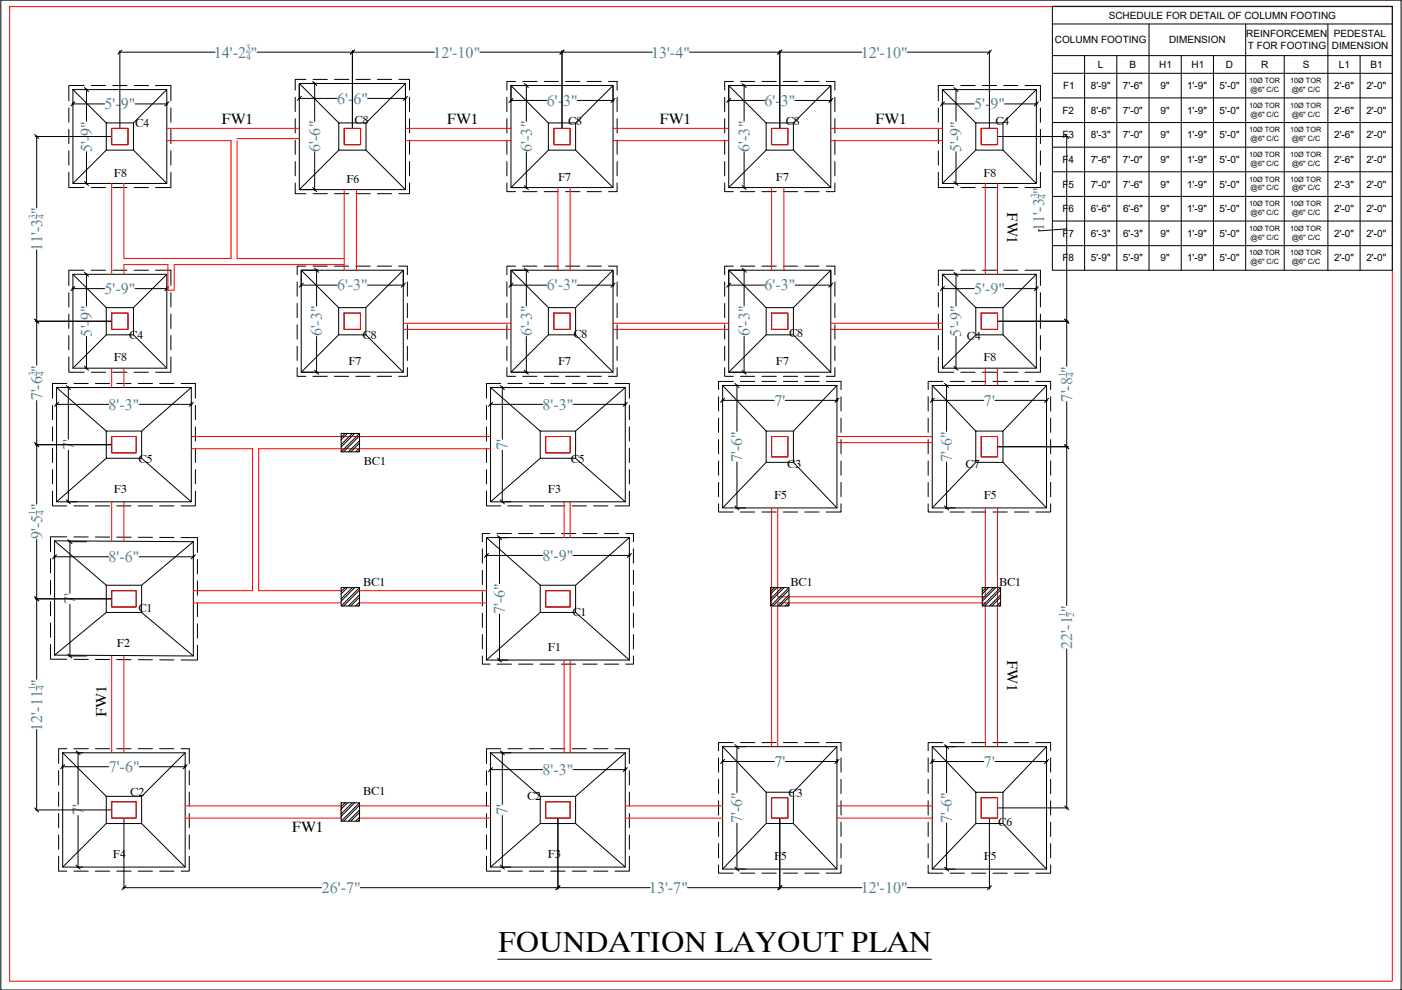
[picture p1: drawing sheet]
<svg xmlns="http://www.w3.org/2000/svg" width="841mm" height="594mm" viewBox="0 0 841 594" stroke-linecap="round" stroke-linejoin="round" font-family="sans-serif">
<!-- layer: 0 -->
<path d="M6 4h829v585h-829z" fill="none" stroke="#f00" stroke-width=".6"/>
<g fill="none" stroke="#000" stroke-width=".6">
<path d="M0 0h840v594h-840zM73 30l-2 3M213 30l-3 3M338 30l-2 3M469 30l-2 3M595 30l-3 3M21 81l2 2M639 81l2 2M21 192l2 2M639 192l2 2M21 266l2 2M639 267l2 2"/>
<path d="M21 358l2 3M21 485l2 2M639 484l2 2M76 531l-3 3M336 531l-3 3M469 531l-2 3M595 531l-3 3"/>
</g>
<!-- layer: Footing column -->
<g fill="none" stroke="#000" stroke-width=".6">
<path d="M44 54h56v56h-56zM44 54l20 20M50 51h-9v9M51 53l2 2M51 54h1M52 53v20M55 51h8M68 51h8M80 51h9M93 51h10v9M100 54l-20 20M177 58v9"/>
<path d="M179 59h23M180 50h63v64h-63zM180 50l23 24M180 51v9M180 50h10M181 58l-3 2M184 48h-7v6M188 49l2 2M188 48h8M189 50v23M201 48h8M214 48h8"/>
<path d="M221 59h23M226 48h9M239 48h7v6M243 50l-23 24M243 51v9M244 58l-2 2M246 58v9M304 58v9M307 51h61v62h-61zM307 51l22 23M307 52v9M307 51h10"/>
<path d="M309 49h-5v5M314 49h8M316 51v22M326 49h9M339 49h9M352 49h9M365 49h5v5M368 51l-23 23M368 52v9M370 58v9M435 58v9M437 51h61v62h-61z"/>
<path d="M437 51l23 23M437 52v9M438 51h9M440 49h-5v5M444 49h9M446 51v22M457 49h9M470 49h8M483 49h8M496 49h5v5M498 51l-22 23M498 52v9"/>
<path d="M501 58v9M565 54h57v56h-57zM565 54l20 20M572 51h-9v9M572 53l3 2M573 54h1M573 53v20M576 51h9M589 51h9M602 51h9M615 51h9v9M622 54l-20 20"/>
<path d="M41 65v8M41 78v8M43 62h20M44 61v2M45 61l-2 3M64 74h16v16h-16zM67 77h10v10h-10zM81 62h20M100 61v2M101 61l-2 3M103 65v8M103 78v8"/>
<path d="M177 71v9M203 74h17v16h-17zM206 77h10v10h-10zM246 71v9M304 71v9M306 60h22M329 74h16v16h-16zM332 77h10v10h-10zM346 60h22M370 71v9M435 71v9M437 60h22"/>
<path d="M460 74h16v16h-16zM463 77h10v10h-10zM477 60h22M501 71v9M563 65v8M563 78v8M565 62h19M565 61v2M567 61l-3 3M585 74h17v16h-17zM589 77h9v10h-9zM603 62h19"/>
<path d="M622 61v2M623 61l-3 3M624 65v8M624 78v8M41 91v8M52 91v20M64 90l-20 20M80 90l20 20M103 91v8M177 84v9M177 97v9M189 91v23"/>
<path d="M203 90l-23 24M220 90l23 24M246 84v9M246 97v9M304 84v9M304 97v9M316 91v22M329 90l-22 23M345 90l23 23M370 84v9M370 97v9M435 84v9"/>
<path d="M435 97v9M446 91v22M460 90l-23 23M476 90l22 23M501 84v9M501 97v9M563 91v8M573 91v20M585 90l-20 20M602 90l20 20M624 91v8M41 103v10h9"/>
<path d="M51 109l2 2M51 110h1M55 113h8M68 113h8M80 113h9M103 103v10h-10M177 110v6h7M180 114h10M188 113l2 2M188 116h8M201 116h8M214 116h8"/>
<path d="M226 116h9M246 110v6h-7M304 110v5h5M307 113h10M314 115h8M326 115h9M339 115h9M352 115h9M370 110v5h-5M435 110v5h5M438 113h9M444 115h9"/>
<path d="M457 115h9M470 115h8M483 115h8M501 110v5h-5M563 103v10h9M572 109l3 2M573 110h1M576 113h9M589 113h9M602 113h9M624 103v10h-9M183 160h-5v5"/>
<path d="M188 160h8M201 160h8M213 160h9M226 160h9M239 160h5v5M309 160h-5v5M314 160h8M326 160h9M339 160h9M352 160h9M365 160h5v5M440 160h-5v5"/>
<path d="M444 160h9M457 160h9M470 160h8M483 160h8M496 160h5v5M41 176v8M43 173h20M44 165h56v56h-56zM44 172v2M44 165l20 20M45 172l-2 2M50 162h-9v9"/>
<path d="M51 163l2 3M51 165h1M52 164v20M55 162h8M68 162h8M80 162h9M81 173h20M93 162h10v9M100 172v2M100 165l-20 20M101 172l-2 2M103 176v8"/>
<path d="M178 169v9M180 171h22M181 162h61v61h-61zM181 162l22 23M181 163v9M181 162h10M190 162v22M220 171h22M242 162l-23 23M242 163v9M244 169v9M304 169v9"/>
<path d="M306 171h22M307 162h61v61h-61zM307 163v9M307 162l22 23M307 162h10M316 162v22M346 171h22M368 163v9M368 162l-23 23M370 169v9M435 169v9M437 171h22"/>
<path d="M437 162h61v61h-61zM437 163v9M437 162l23 23M438 162h9M446 162v22M477 171h22M498 163v9M498 162l-22 23M501 169v9M563 176v8M565 173h19M565 165h57v56h-57z"/>
<path d="M565 172v2M565 165l20 20M567 172l-3 2M572 162h-9v9M572 163l3 3M573 165h1M573 164v20M576 162h9M589 162h9M602 162h9M603 173h19M615 162h9v9"/>
<path d="M622 172v2M622 165l-20 20M623 172l-3 2M624 176v8M41 188v9M64 185h16v16h-16zM67 188h10v10h-10zM103 188v9M178 182v9M178 195v8M203 185h16v16h-16zM206 188h10v10h-10z"/>
<path d="M244 182v9M244 195v8M304 182v9M304 195v8M329 185h16v16h-16zM332 188h10v10h-10zM370 182v9M370 195v8M435 182v9M435 195v8M460 185h16v16h-16zM463 188h10v10h-10z"/>
<path d="M501 182v9M501 195v8M563 188v9M585 185h17v16h-17zM589 188h9v10h-9zM624 188v9M41 214v9h9M41 201v9M51 220l2 2M52 202v19M64 201l-20 20M80 201l20 20"/>
<path d="M103 214v9h-10M103 201v9M178 208v8M190 202v22M203 201l-22 22M219 201l23 22M244 208v8M304 208v8M316 202v22M329 201l-22 22M345 201l23 22M370 208v8"/>
<path d="M435 208v8M446 202v22M460 201l-23 22M476 201l22 22M501 208v8M563 214v9h9M563 201v9M572 220l3 2M573 202v19M585 201l-20 20M602 201l20 20M624 214v9h-9"/>
<path d="M624 201v9M34 233h81v68h-81zM34 233l30 26M40 230h-9v9M40 233h6M41 232v32M44 230h9M51 221h1M55 223h8M57 230h9M68 223h8M70 230h9"/>
<path d="M80 223h9M83 230h8M96 230h8M109 230h8v9M115 233l-30 26M178 221v5h5M181 223h10M188 226h8M201 226h8M213 226h9M226 226h9M244 221v5h-5"/>
<path d="M294 233h81v68h-81zM294 233l30 26M300 230h-8v9M301 233h5M301 232v32M304 221v5h5M305 230h8M307 223h10M314 226h8M318 230h8M326 226h9M330 230h9"/>
<path d="M339 226h9M343 230h9M352 226h9M356 230h9M369 230h9v9M370 221v5h-5M375 233l-30 26M431 238v9M433 231h69v74h-69zM433 231l27 28M433 239v2M435 221v5h5"/>
<path d="M438 223h9M440 229h-9v5M441 231h6M442 231v28M444 229h9M444 226h9M457 229h9M457 226h9M470 229h8M470 226h8M483 229h8M483 226h8"/>
<path d="M496 229h9v5M501 221v5h-5M502 231l-26 28M502 239v2M505 238v9M557 238v9M559 231h69v74h-69zM559 231l26 28M559 239v2M566 229h-9v5M567 231h6M568 231v28"/>
<path d="M570 229h9M573 221h1M576 223h9M583 229h8M589 223h9M596 229h8M602 223h9M609 229h8M621 229h9v5M628 231l-26 28M628 239v2M630 238v9"/>
<path d="M31 243v9M31 256v9M33 243h32M34 241v2M64 259h21v16h-21zM83 243h32M115 241v2M117 243v9M117 256v9M292 243v9M292 256v9M294 243h32"/>
<path d="M294 241v2M324 259h21v16h-21zM344 243h32M375 241v2M378 243v9M378 256v9M431 251v8M433 240h31M460 259h16v18h-16zM471 240h32M505 251v8M557 251v8"/>
<path d="M559 240h31M585 259h17v18h-17zM597 240h31M630 251v8M31 269v9M41 270v32M64 275l-30 26M67 262h15v10h-15zM85 275l30 26M117 269v9M292 269v9M301 270v32"/>
<path d="M324 275l-30 26M327 262h15v10h-15zM345 275l30 26M378 269v9M431 264v8M431 277v8M442 277v28M460 277l-27 28M463 262h10v12h-10zM476 277l26 28M505 264v8M505 277v8"/>
<path d="M557 264v8M557 277v8M568 277v28M585 277l-26 28M589 262h9v12h-9zM602 277l26 28M630 264v8M630 277v8M31 295v9h9M31 282v8M117 295v9h-8M117 282v8"/>
<path d="M292 295v9h8M292 282v8M378 295v9h-9M378 282v8M431 289v9M505 289v9M557 289v9M630 289v9M40 301h6M44 304h9M57 304h9M70 304h9"/>
<path d="M83 304h8M96 304h8M301 301h5M305 304h8M318 304h8M330 304h9M343 304h9M356 304h9M431 302v5h9M441 305h6M444 307h9M457 307h9"/>
<path d="M470 307h8M483 307h8M505 302v5h-9M557 302v5h9M567 305h6M570 307h9M583 307h8M596 307h8M609 307h8M630 302v5h-9M30 335v9M32 334h33"/>
<path d="M33 325h83v69l-83-1zM33 325l31 26M33 333v2M40 322h-10v9M41 325h11M42 325v31M44 322h9M57 322h9M70 322h9M83 322h9M83 334h34M96 322l8 1"/>
<path d="M109 323h9v8M116 325l-31 26M116 333v2M118 336v8M289 329v9M291 333h35M292 323h86v73h-86zM292 332v2M292 323l32 28M294 320h-5v5M298 320h9M299 323h6"/>
<path d="M300 322v28M311 320h9M324 320h9M337 320h8M344 333h34M350 320h8M363 320h8M375 320h5v5M378 332v2M378 323l-33 28M380 329v9M30 348v9"/>
<path d="M64 351h21v17h-21zM67 354h15v10h-15zM118 349v8M289 342v9M289 355v9M324 351h21v17h-21zM327 354h15v10h-15zM380 342v9M380 355v9M30 361v9M30 374v8M42 363v31"/>
<path d="M64 368l-31 25M85 368l31 26M118 361v9M118 374v9M289 368v8M300 369v28M324 368l-32 28M345 368l33 28M380 368v8M30 387v9h10M41 394h11M44 396h9"/>
<path d="M57 396h9M70 396h9M83 396h9M96 396h8M118 387v9h-9M289 394v5h5M289 381v8M298 399h9M299 396h6M311 399h9M324 399h9M337 399h8"/>
<path d="M350 399h8M363 399h8M380 394v5h-5M380 381v8M38 452h73v68h-73zM38 452l26 26M38 459v2M40 449h-5v9M44 449h9M46 452h4M47 451v32M57 449h9"/>
<path d="M70 449h9M83 449h8M96 449h8M109 449h5v9M111 452l-26 26M111 459v2M294 452h81v68h-81zM294 452l30 26M300 449h-8v9M301 452h5M301 451v32M305 449h8"/>
<path d="M318 449h8M330 449h9M343 449h9M356 449h9M369 449h9v9M375 452l-30 26M431 455v8M433 457h31M433 448h69v74h-69zM433 456v2M433 448l27 27M440 446h-9v5"/>
<path d="M441 448h6M442 447v29M444 446h9M457 446h9M470 446h8M471 457h32M483 446h8M496 446h9v5M502 456v2M502 448l-26 27M505 455v8M557 455v8"/>
<path d="M559 457h31M559 448h69v74h-69zM559 456v2M559 448l26 27M566 446h-9v5M567 448h6M568 448v28M570 446h9M583 446h8M596 446h8M597 457h31M609 446h8"/>
<path d="M621 446h9v5M628 456v2M628 448l-26 27M630 455v8M35 462v9M35 475v9M37 460h28M64 478h21v16h-21zM84 460h28M114 462v9M114 475v9M292 462v9"/>
<path d="M292 475v9M294 462h32M294 461v2M324 478h21v16h-21zM344 462h32M375 461v2M378 462v9M378 475v9M431 468v8M460 475h16v19h-16zM463 479h10v12h-10zM505 468v8"/>
<path d="M557 468v8M585 475h17v19h-17zM589 479h9v12h-9zM630 468v8M35 488v9M47 489v32M64 494l-26 26M67 481h15v10h-15zM85 494l26 26M114 488v9M292 488v9M301 489v32"/>
<path d="M324 494l-30 26M327 481h15v10h-15zM345 494l30 26M378 488v9M431 480v9M431 493v9M442 494v28M460 494l-27 28M476 494l26 28M505 480v9M505 493v9M557 481v8"/>
<path d="M557 493v9M568 494v28M585 494l-26 28M602 494l26 28M630 481v8M630 493v9M35 514v9h5M35 501v9M114 514v9h-5M114 501v9M292 514v9h8M292 501v9"/>
<path d="M378 514v9h-9M378 501v9M431 519v5h9M431 506v9M505 519v5h-9M505 506v9M557 519v5h9M557 506v9M630 519v5h-9M630 506v9M44 523h9M46 520h4"/>
<path d="M57 523h9M70 523h9M83 523h8M96 523h8M301 520h5M305 523h8M318 523h8M330 523h9M343 523h9M356 523h9M441 522h6M444 524h9"/>
<path d="M457 524h9M470 524h8M483 524h8M567 522h6M570 524h9M583 524h8M596 524h8M609 524h8"/>
</g>
<!-- layer: electrical points -->
<g fill="none" stroke="#000" stroke-width=".6">
<path d="M631 4h204v158h-204zM631 14h204M689 14v148M747 14v148M797 14v148M631 33h204M651 33v129M670 33v129M709 33v129M728 33v129M770 33v129M816 33v129"/>
<path d="M308 59l-3 3M315 50l2 3M369 59l-2 3M438 59l-2 3M445 50l3 3M500 59l-3 3M631 44h204M631 59h204M631 74h204M631 88h204M315 111l2 3M445 111l3 3"/>
<path d="M631 103h204M631 118h204M631 133h204M631 147h204M182 170l-3 2M189 161l2 2M243 170l-2 2M308 170l-3 2M315 161l2 2M369 170l-2 2M438 170l-2 2M445 161l3 2"/>
<path d="M500 170l-3 2M40 231l2 3M189 222l2 3M300 231l3 3M315 222l2 3M435 239l-3 2M441 230l2 3M445 222l3 3M503 239l-2 2M560 239l-2 2M567 230l2 3M629 239l-2 2"/>
<path d="M35 241l-2 3M116 241l-2 3M295 241l-2 3M376 241l-2 3M40 300l2 2M300 300l3 2M441 304l2 2M567 304l2 2M34 333l-2 2M41 324l2 2M117 333l-2 2M293 332l-2 3"/>
<path d="M298 321l3 3M379 332l-3 3M41 392l2 3M298 395l3 2M39 459l-3 2M46 451l2 2M112 459l-2 2M300 451l3 2M435 456l-3 2M441 447l2 2M503 456l-2 2M560 456l-2 2"/>
<path d="M567 447l2 2M629 456l-2 2M295 461l-2 2M376 461l-2 2M46 519l2 3M300 519l3 3M441 520l2 3M567 520l2 3"/>
</g>
<!-- layer: Footing wall -->
<g fill="none" stroke="#f00" stroke-width=".6">
<path d="M100 77h80M243 77h64M368 77h69M498 77h67M100 84h39v71h-65v-45M142 84v71h64M142 83h38M243 84h64M368 84h69M498 84h67M67 110v55M206 114v48"/>
<path d="M214 114v48M335 113v49M342 113v49M463 113v49M470 113v49M591 110v55M598 110v55M206 159h-102v15h-3v-15h-27v6M242 194h65M242 198h65M368 194h69M368 198h69"/>
<path d="M498 194h67M498 198h67M67 221v12M74 221v12M591 221v10M598 221v10M115 269h36v85h-35M115 262h179M294 269h-139v85h50M502 262h57M502 266h57M67 301v24"/>
<path d="M74 301v24M338 301v22M342 301v22M463 305v143M467 305v53h124v-53M598 305v143M216 354h76M116 362h89M216 362h76M67 394v58M74 394v58M338 396v56"/>
<path d="M342 396v56M467 448v-86h124v86M111 484h94v7h-94M294 484h-78v7h78M375 484h58M375 491h58M502 484h57M502 491h57"/>
</g>
<!-- layer: TEXT -->
<path d="M299 576h260" fill="none" stroke="#000" stroke-width=".6"/>
<!-- layer: Colum -->
<g fill="none" stroke="#f00" stroke-width=".6">
<path d="M67 77h10v10h-10zM206 77h10v10h-10zM332 77h10v10h-10zM463 77h10v10h-10zM589 77h9v10h-9zM67 188h10v10h-10zM206 188h10v10h-10zM332 188h10v10h-10zM463 188h10v10h-10zM589 188h9v10h-9zM67 262h15v10h-15zM327 262h15v10h-15z"/>
<path d="M463 262h10v12h-10zM589 262h9v12h-9zM67 354h15v10h-15zM327 354h15v10h-15zM463 479h10v12h-10zM589 479h9v12h-9zM67 481h15v10h-15zM327 481h15v10h-15z"/>
</g>
<!-- layer: BC1 -->
<g fill="none" stroke="#000" stroke-width=".6">
<path d="M205 260h11v11h-11zM207 260l-2 2M208 260l-3 4M211 260l-6 7M213 260l-8 8M216 260l-11 11M216 264l-7 7M216 269l-3 2M216 262l-10 9M216 266l-6 5M216 270l-1 1M205 353h11v11h-11z"/>
<path d="M207 353l-2 2M208 353l-3 3M211 353l-6 6M213 353l-8 8M216 353l-11 11M216 357l-7 7M216 354l-10 10M216 358l-6 6M462 353h11v11h-11zM465 353l-3 2M466 353l-4 3M469 353l-7 6"/>
<path d="M470 353l-8 8M473 353l-11 11M473 357l-6 7M473 354l-9 10M473 358l-5 6M589 353h11v11h-11zM592 353l-3 2M593 353l-4 3M596 353l-7 6M597 353l-8 8M600 353l-11 11M600 357l-6 7"/>
<path d="M600 354l-9 10M600 358l-5 6M216 361l-3 3M216 363l-1 1M473 361l-2 3M473 363l-1 1M600 361l-2 3M600 363l-1 1M205 482h11v11h-11zM207 482l-2 2M208 482l-3 4M211 482l-6 6"/>
<path d="M213 482l-8 8M216 482l-11 11M216 486l-7 7M216 490l-3 3M216 483l-10 10M216 488l-6 5M216 492l-1 1"/>
</g>
<!-- layer: Dimension -->
<g fill="none" stroke="#000" stroke-width=".6">
<path d="M71 31h58M72 30v47M154 31h107M211 30v47M288 31h103M337 30v47M414 31h103M468 30v47M544 31h50M594 30v47M21 82h46M22 81v44"/>
<path d="M599 82h42M640 81v139M640 137l-17 2v-1M22 150v69M21 193h46M599 193h42M22 240v63M640 241v122M21 267h46M599 268h42M22 324v84M21 359h46"/>
<path d="M640 389v96M22 438v49M21 486h46M74 491v42M335 491v42M468 491v42M594 491v42M599 485h42M74 533h119M216 533h174M412 533h105M544 533h50"/>
</g>
<path d="M148 31h2M623 116v3M22 129v2M22 223v3M640 224v2M22 306v3M640 367v3M22 412v2" fill="none" stroke="#49869c" stroke-width=".6"/>
<text font-size="17.4" x="299" y="571">FOUNDATION LAYOUT PLAN</text>
<g font-size="9.6" fill="#49869c">
<text x="128" y="35">14'-2 &quot;</text>
<text x="260" y="35">12'-10&quot;</text>
<text x="391" y="35">13'-4&quot;</text>
<text x="516" y="35">12'-10&quot;</text>
<text x="63" y="66">5'-9&quot;</text>
<text x="202" y="62">6'-6&quot;</text>
<text x="328" y="63">6'-3&quot;</text>
<text x="459" y="63">6'-3&quot;</text>
<text x="584" y="66">5'-9&quot;</text>
<text x="55" y="91" transform="rotate(-90 55 91)">5'-9&quot;</text>
<text x="192" y="91" transform="rotate(-90 192 91)">6'-6&quot;</text>
<text x="319" y="91" transform="rotate(-90 319 91)">6'-3&quot;</text>
<text x="450" y="91" transform="rotate(-90 450 91)">6'-3&quot;</text>
<text x="577" y="91" transform="rotate(-90 577 91)">5'-9&quot;</text>
<text x="626" y="138" transform="rotate(-90 626 138)">11'-3 &quot;</text>
<text x="25" y="151" transform="rotate(-90 25 151)">11'-3 &quot;</text>
<text x="63" y="176">5'-9&quot;</text>
<text x="202" y="174">6'-3&quot;</text>
<text x="328" y="174">6'-3&quot;</text>
<text x="459" y="174">6'-3&quot;</text>
<text x="584" y="176">5'-9&quot;</text>
<text x="55" y="202" transform="rotate(-90 55 202)">5'-9&quot;</text>
<text x="193" y="202" transform="rotate(-90 193 202)">6'-3&quot;</text>
<text x="319" y="202" transform="rotate(-90 319 202)">6'-3&quot;</text>
<text x="450" y="202" transform="rotate(-90 450 202)">6'-3&quot;</text>
<text x="577" y="202" transform="rotate(-90 577 202)">5'-9&quot;</text>
<text x="25" y="240" transform="rotate(-90 25 240)">7'-6 &quot;</text>
<text x="65" y="246">8'-3&quot;</text>
<text x="325" y="246">8'-3&quot;</text>
<text x="465" y="243">7'</text>
<text x="590" y="243">7'</text>
<text x="643" y="241" transform="rotate(-90 643 241)">7'-8 &quot;</text>
<text x="44" y="270" transform="rotate(-90 44 270)">7'</text>
<text x="305" y="270" transform="rotate(-90 305 270)">7'</text>
<text x="445" y="277" transform="rotate(-90 445 277)">7'-6&quot;</text>
<text x="571" y="277" transform="rotate(-90 571 277)">7'-6&quot;</text>
<text x="25" y="324" transform="rotate(-90 25 324)">9'-5 &quot;</text>
<text x="65" y="337">8'-6&quot;</text>
<text x="325" y="337">8'-9&quot;</text>
<text x="45" y="363" transform="rotate(-90 45 363)">7'</text>
<text x="303" y="368" transform="rotate(-90 303 368)">7'-6&quot;</text>
<text x="643" y="389" transform="rotate(-90 643 389)">22'-1 &quot;</text>
<text x="25" y="438" transform="rotate(-90 25 438)">12'-11 &quot;</text>
<text x="465" y="460">7'</text>
<text x="590" y="460">7'</text>
<text x="65" y="463">7'-6&quot;</text>
<text x="325" y="465">8'-3&quot;</text>
<text x="50" y="489" transform="rotate(-90 50 489)">7'</text>
<text x="305" y="489" transform="rotate(-90 305 489)">7'</text>
<text x="445" y="494" transform="rotate(-90 445 494)">7'-6&quot;</text>
<text x="571" y="494" transform="rotate(-90 571 494)">7'-6&quot;</text>
<text x="193" y="536">26'-7&quot;</text>
<text x="389" y="536">13'-7&quot;</text>
<text x="516" y="536">12'-10&quot;</text>
</g>
<g font-size="9">
<text x="133" y="74">FW1</text>
<text x="268" y="74">FW1</text>
<text x="396" y="74">FW1</text>
<text x="525" y="74">FW1</text>
<text x="604" y="127" transform="rotate(90 604 127)">FW1</text>
<text x="604" y="396" transform="rotate(90 604 396)">FW1</text>
<text x="64" y="430" transform="rotate(-90 64 430)">FW1</text>
<text x="175" y="499">FW1</text>
</g>
<g font-size="7">
<text x="81" y="76">C4</text>
<text x="213" y="74">C8</text>
<text x="341" y="75">C8</text>
<text x="471" y="75">C8</text>
<text x="597" y="75">C4</text>
<text x="68" y="106">F8</text>
<text x="590" y="106">F8</text>
<text x="208" y="110">F6</text>
<text x="335" y="108">F7</text>
<text x="465" y="108">F7</text>
<text x="78" y="203">C4</text>
<text x="217" y="203">C8</text>
<text x="344" y="203">C8</text>
<text x="473" y="202">C8</text>
<text x="580" y="204">C4</text>
<text x="68" y="217">F8</text>
<text x="209" y="219">F7</text>
<text x="335" y="219">F7</text>
<text x="465" y="219">F7</text>
<text x="590" y="217">F8</text>
<text x="83" y="278">C5</text>
<text x="218" y="279">BC1</text>
<text x="342" y="278">C5</text>
<text x="472" y="281">C3</text>
<text x="579" y="281">C7</text>
<text x="68" y="296">F3</text>
<text x="329" y="296">F3</text>
<text x="464" y="300">F5</text>
<text x="590" y="300">F5</text>
<text x="218" y="351">BC1</text>
<text x="474" y="351">BC1</text>
<text x="599" y="351">BC1</text>
<text x="83" y="367">C1</text>
<text x="343" y="370">C1</text>
<text x="70" y="388">F2</text>
<text x="329" y="391">F1</text>
<text x="78" y="478">C2</text>
<text x="218" y="477">BC1</text>
<text x="316" y="480">C2</text>
<text x="473" y="478">C3</text>
<text x="599" y="496">C6</text>
<text x="68" y="515">F4</text>
<text x="329" y="515">F3</text>
<text x="464" y="516">F5</text>
<text x="590" y="516">F5</text>
</g>
<g font-size="6">
<text x="665" y="11">SCHEDULE FOR DETAIL OF COLUMN FOOTING</text>
<text x="748" y="22">REINFORCEMEN</text>
<text x="800" y="22">PEDESTAL</text>
<text x="633" y="26">COLUMN FOOTING</text>
<text x="701" y="26">DIMENSION</text>
<text x="749" y="30">T FOR FOOTING</text>
<text x="799" y="30">DIMENSION</text>
<text x="658" y="41">L</text>
<text x="678" y="41">B</text>
<text x="695" y="41">H1</text>
<text x="715" y="41">H1</text>
<text x="735" y="41">D</text>
<text x="756" y="41">R</text>
<text x="781" y="41">S</text>
<text x="803" y="41">L1</text>
<text x="822" y="41">B1</text>
<text x="638" y="54">F1</text>
<text x="654" y="53">8'-9&quot;</text>
<text x="674" y="53">7'-6&quot;</text>
<text x="696" y="53">9&quot;</text>
<text x="712" y="53">1'-9&quot;</text>
<text x="732" y="53">5'-0&quot;</text>
<text x="800" y="53">2'-6&quot;</text>
<text x="820" y="53">2'-0&quot;</text>
<text x="637" y="68">F2</text>
<text x="654" y="68">8'-6&quot;</text>
<text x="674" y="68">7'-0&quot;</text>
<text x="696" y="68">9&quot;</text>
<text x="712" y="68">1'-9&quot;</text>
<text x="732" y="68">5'-0&quot;</text>
<text x="800" y="68">2'-6&quot;</text>
<text x="820" y="68">2'-0&quot;</text>
<text x="637" y="83">F3</text>
<text x="654" y="83">8'-3&quot;</text>
<text x="674" y="83">7'-0&quot;</text>
<text x="696" y="83">9&quot;</text>
<text x="712" y="83">1'-9&quot;</text>
<text x="732" y="83">5'-0&quot;</text>
<text x="800" y="83">2'-6&quot;</text>
<text x="820" y="83">2'-0&quot;</text>
<text x="637" y="98">F4</text>
<text x="654" y="98">7'-6&quot;</text>
<text x="674" y="98">7'-0&quot;</text>
<text x="696" y="98">9&quot;</text>
<text x="712" y="98">1'-9&quot;</text>
<text x="732" y="98">5'-0&quot;</text>
<text x="800" y="98">2'-6&quot;</text>
<text x="820" y="98">2'-0&quot;</text>
<text x="637" y="113">F5</text>
<text x="654" y="113">7'-0&quot;</text>
<text x="674" y="113">7'-6&quot;</text>
<text x="696" y="113">9&quot;</text>
<text x="712" y="113">1'-9&quot;</text>
<text x="732" y="113">5'-0&quot;</text>
<text x="800" y="113">2'-3&quot;</text>
<text x="820" y="113">2'-0&quot;</text>
<text x="637" y="127">F6</text>
<text x="654" y="127">6'-6&quot;</text>
<text x="674" y="127">6'-6&quot;</text>
<text x="696" y="127">9&quot;</text>
<text x="712" y="127">1'-9&quot;</text>
<text x="732" y="127">5'-0&quot;</text>
<text x="800" y="127">2'-0&quot;</text>
<text x="820" y="127">2'-0&quot;</text>
<text x="637" y="142">F7</text>
<text x="654" y="142">6'-3&quot;</text>
<text x="674" y="142">6'-3&quot;</text>
<text x="696" y="142">9&quot;</text>
<text x="712" y="142">1'-9&quot;</text>
<text x="732" y="142">5'-0&quot;</text>
<text x="800" y="142">2'-0&quot;</text>
<text x="820" y="142">2'-0&quot;</text>
<text x="637" y="157">F8</text>
<text x="654" y="157">5'-9&quot;</text>
<text x="674" y="157">5'-9&quot;</text>
<text x="696" y="157">9&quot;</text>
<text x="712" y="157">1'-9&quot;</text>
<text x="732" y="157">5'-0&quot;</text>
<text x="800" y="157">2'-0&quot;</text>
<text x="820" y="157">2'-0&quot;</text>
</g>
<g font-size="5.8" fill="#49869c">
<text x="148" y="36">4</text>
<text x="148" y="31">3</text>
<text x="622" y="119" transform="rotate(-90 622 119)">3</text>
<text x="628" y="119" transform="rotate(-90 628 119)">4</text>
<text x="21" y="131" transform="rotate(-90 21 131)">3</text>
<text x="27" y="131" transform="rotate(-90 27 131)">4</text>
<text x="21" y="226" transform="rotate(-90 21 226)">3</text>
<text x="27" y="226" transform="rotate(-90 27 226)">4</text>
<text x="639" y="226" transform="rotate(-90 639 226)">1</text>
<text x="644" y="226" transform="rotate(-90 644 226)">4</text>
<text x="21" y="309" transform="rotate(-90 21 309)">1</text>
<text x="27" y="309" transform="rotate(-90 27 309)">4</text>
<text x="639" y="370" transform="rotate(-90 639 370)">1</text>
<text x="644" y="370" transform="rotate(-90 644 370)">2</text>
<text x="21" y="414" transform="rotate(-90 21 414)">1</text>
<text x="27" y="414" transform="rotate(-90 27 414)">4</text>
</g>
<g font-size="4.4">
<text x="749" y="50">10Ø TOR</text>
<text x="774" y="50">10Ø TOR</text>
<text x="750" y="55">@6&quot; C/C</text>
<text x="775" y="55">@6&quot; C/C</text>
<text x="749" y="65">10Ø TOR</text>
<text x="774" y="65">10Ø TOR</text>
<text x="750" y="70">@6&quot; C/C</text>
<text x="775" y="70">@6&quot; C/C</text>
<text x="749" y="79">10Ø TOR</text>
<text x="774" y="79">10Ø TOR</text>
<text x="750" y="85">@6&quot; C/C</text>
<text x="775" y="85">@6&quot; C/C</text>
<text x="749" y="94">10Ø TOR</text>
<text x="774" y="94">10Ø TOR</text>
<text x="750" y="99">@6&quot; C/C</text>
<text x="775" y="99">@6&quot; C/C</text>
<text x="749" y="109">10Ø TOR</text>
<text x="774" y="109">10Ø TOR</text>
<text x="750" y="114">@6&quot; C/C</text>
<text x="775" y="114">@6&quot; C/C</text>
<text x="749" y="124">10Ø TOR</text>
<text x="774" y="124">10Ø TOR</text>
<text x="750" y="129">@6&quot; C/C</text>
<text x="775" y="129">@6&quot; C/C</text>
<text x="749" y="139">10Ø TOR</text>
<text x="750" y="144">@6&quot; C/C</text>
<text x="774" y="139">10Ø TOR</text>
<text x="775" y="144">@6&quot; C/C</text>
<text x="749" y="153">10Ø TOR</text>
<text x="774" y="153">10Ø TOR</text>
<text x="750" y="159">@6&quot; C/C</text>
<text x="775" y="159">@6&quot; C/C</text>
</g>
</svg>
